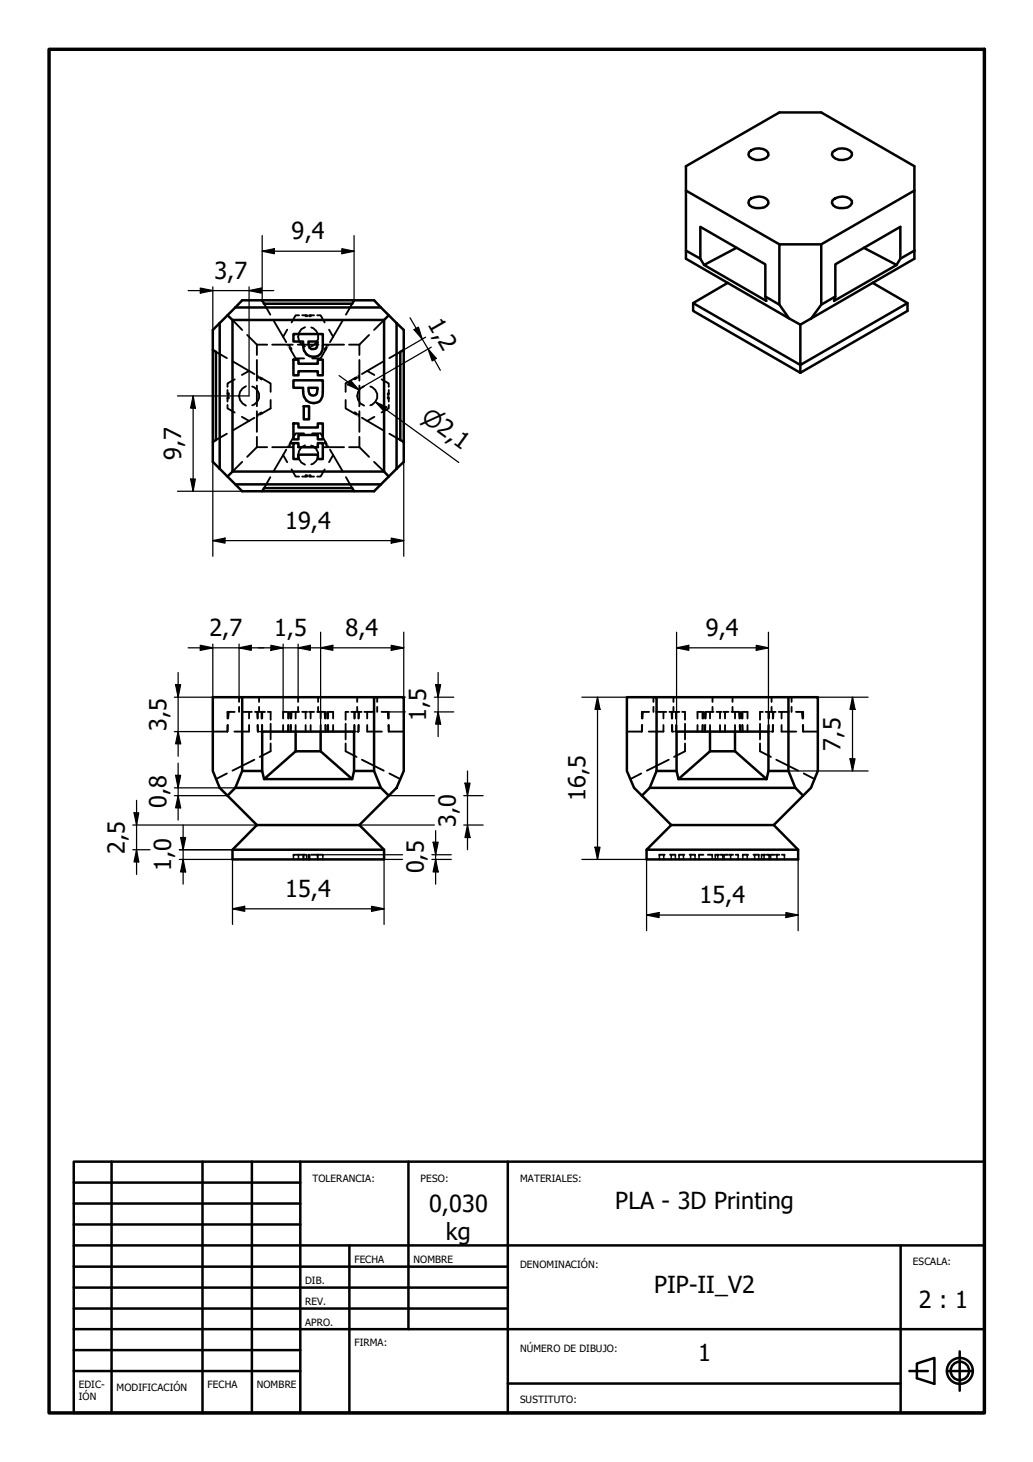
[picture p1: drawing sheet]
<svg xmlns="http://www.w3.org/2000/svg" width="210mm" height="297mm" viewBox="0 0 210 297" stroke-linecap="round" stroke-linejoin="round" font-family="sans-serif">
<!-- layer: Visible (ISO) -->
<g fill="none" stroke="#000" stroke-width=".51">
<path d="M139.4 38.7l19 10.9M152.2 30.9a2.68 2.68 0 0 1 3.9 .1v.5a2.73 2.73 0 0 1-3.8 .4l-.2-.5zM169.2 30.9a2.76 2.76 0 0 1 3.9 .1v.5a2.52 2.52 0 0 1-4.1-.1zM185.8 38.7l-18.9 10.9M139.4 50.9l2.9 1.7 .8 1.2M142.3 52.6v-6.5l13.2 7.6v6.5M147.9 57.5l-7.1 4.1v1.6l21.8 12.5M149.7 50.3l-6.6 3.5 12.6 7.3-.2-.9 2.9 1.7M152.2 40.7a2.68 2.68 0 0 1 3.9 .1v.5a2.18 2.18 0 0 1-2.5 1l-.8-.2-.5-.4-.2-.5zM169.2 40.7a2.76 2.76 0 0 1 3.9 .1 1.44 1.44 0 0 1-1.7 1.5 1.91 1.91 0 0 1-2.4-1.1zM175.5 50.3l6.7 3.5-12.7 7.3 .2-.9-2.8 1.7M177.3 57.5l7.1 4.1-21.8 12.6v-8.2"/>
<path d="M182.9 52.6v-6.5l-13.2 7.6v6.5M185.8 50.9l-2.9 1.7-.7 1.2M43.2 71.1v18.7M44.6 65.6l-1.4 1.4v4.1l.7 .4v17.9l-.7 .4v4l1.4 1.4M44.6 65.6v29.6M46.2 64.1l1 .9h30.8M47.2 65v30.8M47.8 62.5l1.4-1.5h4.1l.4 .7h17.9l.3-.7h4.1l4.6 4.6M47.8 62.5l-3.2 3.1M47.8 62.5h29.6M53.3 61h18.6M59.6 73.1h1v.8h4v-.8h1v3.1h-1v-.8h-4v.8h-1z"/>
<path d="M59.6 67.9h6v2.3a2.03 2.03 0 0 1-2 2.3 2.03 2.03 0 0 1-2-2.3v-.8h-2zM59.6 77.3h6v2.3a2.03 2.03 0 0 1-2 2.3 2.03 2.03 0 0 1-2-2.3v-.8h-2zM62.7 69.4h1.8v.8a.87 .87 0 0 1-.9 .7 .87 .87 0 0 1-.9-.7zM62.7 78.8h1.8v.2a1.06 1.06 0 0 1-.8 1.4l-.5-.1a1.55 1.55 0 0 1-.5-1.5zM78 65v30.8M79 64.1l-1 .9M80.6 65.6l1.4 1.4v4.1l-.7 .4v17.9l.7 .4v4l-1.4 1.4M80.6 65.6v29.6M82 71.1v18.7M140.8 61.6l21.8 12.6v1.5M160.3 64.7l-20.9-12.1v-18.8l19-11h8.5l18.9 11v18.8l-21 12.1M166.9 61.9v-12.3h-8.5v12.3l1.9 2.8 2.3 1.3 2.2-1.3"/>
<path d="M166.9 61.9l-2.1 2.8M184.4 61.6v1.6l-21.8 12.5M44.6 95.2l4.6 4.6h4.1l.4-.6h17.9l.3 .6h4.1l1.4-1.4M47.2 95.8l-1 1M47.2 95.8h30.8M47.8 98.4h29.6M53.3 99.8h18.6M59.6 86h1v.9h4v-.9h1v3.3h-1v-.9h-4v.9h-1zM59.6 90h1v.9h4v-.9h1v3.3h-1v-.9h-4v.9h-1zM61.7 82.5h1.1v2.7h-1.1zM78 95.8l1 1M80.6 95.2l-3.2 3.2"/>
<path d="M49.2 156.6v-14.9h-6v14.9l1.4 3.5 1.6 1.6 1.6-1.6M49.2 156.6h4.1l.4 1.7M49.2 156.6l-1.4 3.5M49.2 141.7h26.8M53.3 156.6v-8h18.6v8M53.7 158.3l6.4-5.7h5.1l6.4 5.7zM60.1 148.6v4M65.2 148.6v4M76 141.7h6v14.9l-1.4 3.5-1.6 1.6-1.6-1.6-1.4-3.5zM76 156.6h-4.1l-.3 1.7M133.4 156.6v-14.9h-6v14.9l1.4 3.5 1.6 1.6 1.6-1.6M133.4 156.6h4.1l.4 1.7h17.9"/>
<path d="M133.4 141.7h26.8M133.4 156.6l-1.4 3.5M137.5 156.6v-8h18.6v8M144.3 152.6h5.1l6.4 5.7M144.3 152.6l-6.4 5.7M144.3 148.6v4M149.4 148.6v4M160.2 141.7h6v14.9l-1.4 3.5-1.6 1.6-1.6-1.6M160.2 156.6h-4.1l-.3 1.7M160.2 156.6l1.4 3.5M160.2 141.7v14.9M46.2 161.7l6 5.9"/>
<path d="M47.2 172.6h30.8M47.8 160.1h29.6M52.2 167.6l-5 5v2h30.8v-2l-5-5M52.2 167.6h20.8M79 161.7l-6 5.9M130.4 161.7l6 5.9h20.8l6-5.9M132 160.1h29.6M136.4 167.6l-5 5h30.8M157.2 167.6l5 5v2h-30.8v-2"/>
</g>
<!-- layer: Oculto (ISO) -->
<g fill="none" stroke="#000" stroke-width=".38">
<path d="M43.9 71.5l2.2 1.3M46.2 79.2v1M46.2 79.9h.1M46.4 79.9h.1v.3M47.2 65l2 2M47.2 73.4l4.5 2.6M47.7 77.1l-1.5 .8v.7M50 78.5a2.09 2.09 0 0 0-1.4 1.9 2.09 2.09 0 0 0 1.4 2M50.2 68.1l2 1.9M50.6 75.4l-1.5 .8M51.2 78.5a1.98 1.98 0 0 1 1.5 1.9 1.98 1.98 0 0 1-1.5 1.9M52.2 70v2.1"/>
<path d="M52.2 73.1v4.2M52.2 78.3v4.2M52.2 70h2.1M52.3 76.5l.3 .3M52.4 76.4h-.1M52.8 76.6l2.2 1.3v1.7M52.8 76.9l.3 .1M53.3 76.9h-.1M53.7 61.7l1.2 2.2M55.3 70h4.2M55.6 65.1l2.6 4.4M58.4 67l-.9 1.4"/>
<path d="M58.6 70.2h-.1M58.7 70.1l.2 .2M58.8 70.6l1.3 2.2h1.7M59.1 71h.1M59.1 70.7l.1 .3M60.5 70h4.2M60.8 64.1h-.7l-.9 1.4M61.4 64.1h1M62 66.5a2.09 2.09 0 0 0-1.4 1.9 2.09 2.09 0 0 0 1.4 2M62.1 64.2h.3M62.1 64.1h.1M62.8 64.1h1"/>
<path d="M63.1 64.1h.1M63.1 64.2h-.3M63.2 66.5a1.98 1.98 0 0 1 1.5 1.9 1.98 1.98 0 0 1-1.5 1.9M64.5 64.1h.7l.8 1.4M65.7 70h4.2M66.1 71h.1M66.2 70.7l-.2 .3M66.4 70.6l-1.2 2.2h-1.8M66.5 70.1l-.2 .2M66.6 70.2h.1M66.9 67l.8 1.4M69.7 65.1l-2.6 4.4"/>
<path d="M70.9 70h2.1M71.6 61.7l-1.3 2.2M72 76.9h.1M72.4 76.9l-.3 .1M72.5 76.6l-2.3 1.3v1.7M72.8 76.4h.1M72.9 76.5l-.2 .3M73 70v2.1M73 73.1v4.2M73 78.3v4.2M74 78.5a2.09 2.09 0 0 0-1.4 1.9 2.09 2.09 0 0 0 1.4 2M74.6 75.4l1.5 .8"/>
<path d="M75 68.1l-2 1.9M75.2 78.5a1.98 1.98 0 0 1 1.5 1.9 1.98 1.98 0 0 1-1.5 1.9M77.5 77.1l1.5 .8v.7M78 73.4l-4.5 2.6M78 65l-2 2M78.9 79.9l-.1 .3M78.9 79.9h.1M79 79.2v1M81.3 71.5l-2.2 1.3M46.1 88.1l-2.2 1.3M46.2 82.3v.7l1.5 .8M46.2 80.6v1"/>
<path d="M46.2 80.9h.1M46.5 80.6v.3h-.1M49.1 84.7l1.5 .8M49.2 93.8l-2 2M51.7 84.9l-4.5 2.6M52.2 83.6v4.1M52.2 88.8v2.1M52.3 84.4l.1 .1M52.6 84.1l-.3 .3M53.1 83.9h-.3M53.2 83.9l.1 .1M54.3 90.9h-2.1l-2 1.9"/>
<path d="M54.9 97l-1.2 2.2M55 81.3v1.7l-2.2 1.3M55.3 90.9h4.2M57.5 92.4l.9 1.5M58.2 91.4l-2.6 4.4M58.5 90.7h.1M58.9 90.5l-.2 .2M59.1 89.8h.1M59.2 89.9l-.1 .3M59.2 95.4l.9 1.4h.7M60.5 90.9h4.2M61.4 96.8h.7"/>
<path d="M61.8 88.1h-1.7l-1.3 2.2M62 90.5a2.09 2.09 0 0 0-1.4 1.9 2.09 2.09 0 0 0 1.4 2M62.1 96.8h.3M62.4 96.6h-.3v.1M62.8 96.6h.3v.1M63.1 96.8h-.3M63.1 96.8h.7M63.2 90.5a1.98 1.98 0 0 1 1.5 1.9 1.98 1.98 0 0 1-1.5 1.9M63.4 88.1h1.8l1.2 2.2M65.7 90.9h4.2M66 95.4l-.8 1.4h-.7M66 89.9l.2 .3"/>
<path d="M66.2 89.8h-.1M66.3 90.5l.2 .2M66.7 90.7h-.1M67.1 91.4l2.6 4.4M67.7 92.4l-.8 1.5M70.2 81.3v1.7l2.3 1.3M70.3 97l1.3 2.2M70.9 90.9h2.1M72 83.9v.1M72.1 83.9h.3M72.7 84.1l.2 .3M72.9 84.4l-.1 .1"/>
<path d="M73 83.6v4.1M73 88.8v2.1M73 90.9l2 1.9M73.5 84.9l4.5 2.6M76 93.8l2 2M76.1 84.7l-1.5 .8M78.8 80.6l.1 .3M78.9 80.9h.1M79 82.3v.7l-1.5 .8M79 80.6v1M79.1 88.1l2.2 1.3M43.2 148.6h3"/>
<path d="M46.1 157.1l-2.2 1.2M46.2 147.3v1.3l.1-1.3M46.5 144.6l-.1 1.4M47.7 144.6h-1.5v1.4M48.6 141.7v.9M48.6 143.6v1M49.1 144.6h2.1M50.6 147.3v1.3h-3M50.6 144.6v1.4M51.7 154.4l-4.5 2.2M52.3 144.6v1.4M52.3 147.3l.1 1.3h.2"/>
<path d="M52.4 144.6v1.4M52.4 147.3v1.3M52.6 143.6v1h-.8M52.6 141.7v.9M52.9 144.6h.2v1.4M53.2 147.3l.1 1.3h-.3M53.2 144.6h.6M53.3 144.6v1.4M53.3 147.3v1.3M54.4 144.6h.6v1.6M55 147.1v3.1M55 151.1v1.5l-2.2 1.2"/>
<path d="M57.5 147.3v1.3M58.4 144.6h-.9v1.4M58.5 144.6v1.4M58.5 147.3v1.3l.1-1.3M58.7 144.6v1.4M59.1 144.6v1.4M59.1 147.3v1.3v-1.3M60.1 144.6v1.4M60.1 147.3v1.3M60.6 141.7v.9M60.6 143.6v1M60.8 144.6h-1.6v1.4"/>
<path d="M61.4 144.6h1M62.1 144.6v1.4M62.1 147.3v1.3M62.8 144.6h1M63.1 144.6v1.4M63.1 147.3v1.3M64.5 144.6h1.5v1.4M64.6 141.7v.9M64.6 143.6v1M65.2 144.6v1.4M65.2 147.3v1.3M66.1 147.3l.1 1.3v-1.3"/>
<path d="M66.2 144.6v1.4M66.5 144.6v1.4M66.6 147.3l.1 1.3v-1.3M66.7 144.6v1.4M66.9 144.6h.8v1.4M67.7 147.3v1.3M70.2 151.1v1.5l2.3 1.2M70.2 147.1v3.1M70.8 144.6h-.6v1.6M71.4 144.6h.6v1.4M72 147.3v1.3h.3M72.3 144.6h-.2v1.4"/>
<path d="M72.6 148.6h.2M72.6 143.6v1h.9M72.6 141.7v.9M72.8 144.6v1.4M72.8 147.3v1.3M72.9 147.3l-.1 1.3M73 144.6l-.1 1.4M73.5 154.4l4.5 2.2M74 144.6h2.1M74.6 144.6v1.4M74.6 147.3v1.3h3M76.6 141.7v.9"/>
<path d="M76.6 143.6v1M77.5 144.6h1.5v1.4M78.8 144.6l.1 1.4M78.9 147.3l.1 1.3v-1.3M79.1 148.6h2.9M79.1 157.1l2.2 1.2M127.4 148.6h3M130.3 157.1l-2.2 1.2M130.4 147.3v1.3l.1-1.3M130.6 144.6v1.4M131.9 144.6h-1.5v1.4M132.8 141.7v.9"/>
<path d="M132.8 143.6v1M133.3 144.6h2.1M134.8 147.3v1.3h-3M134.8 144.6v1.4M135.9 154.4l-4.5 2.2M136.5 144.6v1.4M136.5 147.3l.1 1.3h.2M136.6 144.6v1.4M136.6 147.3v1.3M136.8 143.6v1h-.8M136.8 141.7v.9M137.1 144.6h.3v1.4"/>
<path d="M137.2 148.6h.2v-1.3v1.3M138 144.6h-.6v1.4M138.6 144.6h.6v1.6M139.2 147.1v3.1M139.2 151.1v1.5l-2.2 1.2M141.7 147.3v1.3M142.6 144.6h-.9v1.4M142.7 144.6v1.4M142.7 147.3v1.3l.1-1.3M142.9 144.6v1.4M143.3 144.6v1.4M143.3 147.3v1.3v-1.3"/>
<path d="M144.3 144.6v1.4M144.3 147.3v1.3M144.8 141.7v.9M144.8 143.6v1M145 144.6h-1.6v1.4M145.6 144.6h1M146.3 144.6v1.4M146.3 147.3v1.3M147 144.6h1M147.3 144.6v1.4M147.3 147.3v1.3M148.7 144.6h1.5v1.4"/>
<path d="M148.8 141.7v.9M148.8 143.6v1M149.4 144.6v1.4M149.4 147.3v1.3M150.3 147.3l.1 1.3v-1.3M150.4 144.6v1.4M150.7 144.6v1.4M150.8 147.3l.1 1.3v-1.3M150.9 144.6v1.4M151.1 144.6h.8v1.4M151.9 147.3v1.3M154.4 147.1v3.1"/>
<path d="M154.4 151.1v1.5l2.3 1.2M155 144.6h-.6v1.6M155.6 144.6h.6M156.1 148.6h.4M156.1 144.6v1.4M156.1 147.3v1.3M156.2 147.3l-.1 1.3M156.5 144.6h-.2v1.4M156.8 148.6h.2M156.8 143.6v1h.8M156.8 141.7v.9M157 144.6v1.4"/>
<path d="M157 147.3v1.3M157.1 147.3l-.1 1.3M157.2 144.6l-.1 1.4M157.7 154.4l4.5 2.2M158.2 144.6h2.1M158.8 147.3v1.3h3M158.8 144.6v1.4M160.8 141.7v.9M160.8 143.6v1M161.7 144.6h1.5v1.4M162.9 144.6l.2 1.4M163.1 147.3l.1 1.3v-1.3"/>
<path d="M163.3 148.6h2.9M163.3 157.1l2.2 1.2M59.6 174.3v.3M60.6 173.7v.3M60.6 174.3v.3M61.6 173.7v.3M61.6 174.3v.3M61.7 173.7v.3M61.7 174.3v.3M62 173.7h-2.4v.3M62.3 173.7v.3M62.3 174.3v.3"/>
<path d="M62.7 173.7v.3M62.7 174.3v.3M62.8 173.7v.3M62.8 174.3v.3M62.9 173.7v.3M62.9 174.3v.3M63.2 173.7h2.4v.3M64.5 173.7v.3M64.5 174.3v.3M64.6 173.7v.3M64.6 174.3v.3M65.6 174.3v.3"/>
<path d="M134 174.3v.3M134.9 173.7v.3M134.9 174.3v.3M135.1 173.7h-1.1v.3M136.1 173.7h1.1v.3M136.4 173.7v.3M136.4 174.3v.3M137.2 174.3v.3M138 174.3v.3M138.9 173.7v.3M138.9 174.3v.3M139.1 173.7h-1.1v.3"/>
<path d="M140.1 173.7h1.1v.3M140.3 173.7v.3M140.3 174.3v.3M141.2 174.3v.3M142 174.3v.3M142.9 173.7h-.9v.3M143.8 173.7h.9v.3M144.7 174.3v.3M145.4 174.3v.3M145.5 173.7h-.1v.3M145.7 173.7h.2M145.9 174.3v.3"/>
<path d="M146.1 173.7h-.2v.3M146.4 173.7h.5M146.9 173.7v.3M146.9 174.3v.3M147.1 173.7v.3M147.1 174.3v.3M147.3 173.7h.7M148.2 173.7h.3M148.5 174.3v.3M149 173.7h-.5v.3M149.5 173.7h.5v.3M150 174.3v.3"/>
<path d="M150.9 174.3v.3M151.8 173.7v.3M151.8 174.3v.3M152 173.7h-1.1v.3M153.1 173.7h1.1v.3M153.4 173.7v.3M153.4 174.3v.3M154.2 174.3v.3M154.7 174.3v.3M154.9 173.7h-.2v.3M155.1 173.7h.2M155.3 174.3v.3"/>
<path d="M155.5 173.7h-.2v.3M155.8 173.7h.5M156.3 173.7v.3M156.3 174.3v.3M156.6 173.7v.3M156.6 174.3v.3M156.7 173.7h.7M157.6 173.7h.3M157.9 174.3v.3M158.4 173.7h-.5v.3M158.9 173.7h.5v.3M159.4 174.3v.3"/>
</g>
<g fill="#000">
<circle cx="53.1" cy="144.6" r=".19"/>
<circle cx="72" cy="144.6" r=".19"/>
<circle cx="72.1" cy="144.6" r=".19"/>
<circle cx="137.4" cy="144.6" r=".19"/>
<circle cx="156.3" cy="144.6" r=".19"/>
</g>
<!-- layer: Borde (ISO) -->
<path d="M10 10h190v277.1h-190z" fill="none" stroke="#000" stroke-width=".7"/>
<g fill="none" stroke="#000" stroke-width=".51">
<path d="M15 236h185v51.1h-185zM22.7 236v51.1M41.1 236v51.1M51.2 236v51.1M61 236v51.1M83 236v34.1M103.2 236v51.1M15 257.4h88.2M15 248.8h46M15 244.5h46M15 240.3h46M15 253h185"/>
<path d="M71 253v34.1M183 253v34.1M15 278.6h46M15 265.9h88.2M15 261.6h88.2M15 274.3h46M15 270.1h185M184.8 278.6h3.7M186.3 277l3.6-1.1v5.3l-3.6-1.2zM192.4 278.6h5.3M195 274.6v8M103.2 281.1h79.8"/>
<circle cx="195" cy="278.5" r="2.64"/>
<circle cx="195" cy="278.5" r="1.87"/>
</g>
<!-- layer: Cota (ISO) -->
<g fill="none" stroke="#000" stroke-width=".25">
<path d="M38.2 59h17.4M40.7 58.5l2.5 .5-2.5 .5zM43.2 58.3v8.7M50.6 59l2.5-.5v1zM50.6 58.3v22.1h-14.5M53.3 51l2.5-.5v1zM53.3 51h18.6M53.3 47.9v13.1M69.5 50.5l2.4 .5-2.4 .5zM71.9 47.9v13.1M68.9 76.3l4.1 2.9M71.2 77.3l1.8 1.9-2.4-1z"/>
<path d="M83.3 64.6l6.2 10.6M84.1 67l.9-.5 .8 2.4zM86.5 68.5l-5.2 3M87 70.9l1.6 1.9-.8 .5zM87.6 70.5l-14 8.2M36.1 99.8h13.1M38.7 97.3h1l-.5 2.5zM39.2 80.4l.5 2.5h-1zM39.2 80.4v19.4M43.2 93.8v19.2M76.3 81.6l2.3 1.1-.6 .8zM78.3 83.1l-2-1.5 16.9 12.4"/>
<path d="M82 93.8v19.2M43.2 109.8l2.5-.5v1zM43.2 109.8h38.8M79.5 109.3l2.5 .5-2.5 .5zM35.7 139.1h1l-.5 2.6zM36.2 136.6v17.1M38.2 131.6h43.8M40.7 131.1l2.5 .5-2.5 .5zM43.2 130.9v10.8h-7.8M48.6 131.6l2.5-.5v1zM48.6 130.9v10.8M55.1 131.1l2.4 .5-2.4 .5z"/>
<path d="M57.5 130.9v13.7M60.6 131.6l2.5-.5v1zM60.6 130.9v10.8M65.2 131.6l2.4-.5v1zM65.2 128.4v20.2M79.5 131.1l2.5 .5-2.5 .5zM82 128.4v13.3h.4M88.5 139.1h1l-.5 2.6zM89 136.6v13.1M137.5 131.6l2.5-.5v1zM137.5 131.6h18.6M137.5 128.4v20.2"/>
<path d="M153.7 131.1l2.4 .5-2.4 .5zM156.1 128.4v20.2M35.4 148.6h7.8M35.7 157.5h1l-.5 2.6zM36.2 148.6l.5 2.5h-1zM36.2 155.1v11.5M79 144.6h3.4M88.3 141.7h3.9M88.3 144.6h3.9M89 144.6l.5 2.5h-1zM94.5 159.1h1l-.5 2.6zM95 156.6v16"/>
<path d="M118.2 141.7h9.2M121.4 141.7l.5 2.4h-1zM121.4 141.7v32.9M160.2 156.6h16.2M166.2 141.7h10.2M172.7 154.2h1l-.5 2.4zM173.2 141.7l.5 2.4h-1zM173.2 141.7v14.9M27 172.6h3.5M27 167.6h25.2M27.2 165.1h1l-.5 2.5zM27.7 172.6l.5 2.5h-1z"/>
<path d="M27.7 162.6v15.1M35.4 161.7h10.8M35.4 160.1h12.4M36.2 161.7l.5 2.4h-1zM36.4 174.6h10.8v13.2M36.4 172.6h10.8M36.7 170.2h1l-.5 2.4zM37.2 174.6l.5 2.6h-1zM37.2 167.6v12M64.5 174.6h17.3M65.6 173.7h16.2M73 167.6h15.3"/>
<path d="M78 174.6v13.2M79 161.7h9.3M87.8 173.7h3.9M87.8 174.6h3.9M88 171.1h1l-.5 2.6zM88.5 174.6l.5 2.6h-1zM88.5 168.8v10.8M94.2 167.6h4M94.2 161.7h4M95 167.6l.5 2.6h-1zM118.2 174.6h13.2v14.5M120.9 172.1h1l-.5 2.5z"/>
<path d="M162.2 174.6v14.5M47.2 184.6l2.5-.5v1.1zM47.2 184.6h30.8M75.5 184.1l2.5 .5-2.5 .6zM131.4 185.9l2.5-.5v1zM131.4 185.9h30.8M159.7 185.4l2.5 .5-2.5 .5z"/>
</g>
<g fill="#000">
<path d="M40.7 58.5l2.5 .5-2.5 .5zM50.6 59l2.5-.5v1zM53.3 51l2.5-.5v1zM69.5 50.5l2.4 .5-2.4 .5zM71.2 77.3l1.8 1.9-2.4-1zM84.1 67l.9-.5 .8 2.4zM87 70.9l1.6 1.9-.8 .5zM38.7 97.3h1l-.5 2.5zM39.2 80.4l.5 2.5h-1zM76.3 81.6l2.3 1.1-.6 .8zM43.2 109.8l2.5-.5v1zM79.5 109.3l2.5 .5-2.5 .5z"/>
<path d="M35.7 139.1h1l-.5 2.6zM40.7 131.1l2.5 .5-2.5 .5zM48.6 131.6l2.5-.5v1zM55.1 131.1l2.4 .5-2.4 .5zM60.6 131.6l2.5-.5v1zM65.2 131.6l2.4-.5v1zM79.5 131.1l2.5 .5-2.5 .5zM88.5 139.1h1l-.5 2.6zM137.5 131.6l2.5-.5v1zM153.7 131.1l2.4 .5-2.4 .5zM35.7 157.5h1l-.5 2.6zM36.2 148.6l.5 2.5h-1z"/>
<path d="M89 144.6l.5 2.5h-1zM94.5 159.1h1l-.5 2.6zM121.4 141.7l.5 2.4h-1zM172.7 154.2h1l-.5 2.4zM173.2 141.7l.5 2.4h-1zM27.2 165.1h1l-.5 2.5zM27.7 172.6l.5 2.5h-1zM36.7 170.2h1l-.5 2.4zM36.2 161.7l.5 2.4h-1zM37.2 174.6l.5 2.6h-1zM88 171.1h1l-.5 2.6zM88.5 174.6l.5 2.6h-1z"/>
<path d="M95 167.6l.5 2.6h-1zM120.9 172.1h1l-.5 2.5zM47.2 184.6l2.5-.5v1.1zM75.5 184.1l2.5 .5-2.5 .6zM131.4 185.9l2.5-.5v1zM159.7 185.4l2.5 .5-2.5 .5z"/>
</g>
<g font-size="4.8">
<text x="59.2" y="48.6">9,4</text>
<text x="43.6" y="56.7">3,7</text>
<text x="86.8" y="65.8" transform="rotate(60 86.8 65.8)">1,2</text>
<text x="36.8" y="93.5" transform="rotate(-90 36.8 93.5)">9,7</text>
<text x="58" y="107.4">19,4</text>
<text x="42.5" y="129.3">2,7</text>
<text x="55.7" y="129.3">1,5</text>
<text x="70.2" y="129.3">8,4</text>
<text x="143.4" y="129.3">9,4</text>
<text x="33.8" y="148.5" transform="rotate(-90 33.8 148.5)">3,5</text>
<text x="86.6" y="146.5" transform="rotate(-90 86.6 146.5)">1,5</text>
<text x="170.8" y="152.5" transform="rotate(-90 170.8 152.5)">7,5</text>
<text x="33.8" y="164.2" transform="rotate(-90 33.8 164.2)">0,8</text>
<text x="119" y="162.8" transform="rotate(-90 119 162.8)">16,5</text>
<text x="25.3" y="173.5" transform="rotate(-90 25.3 173.5)">2,5</text>
<text x="92.6" y="168" transform="rotate(-90 92.6 168)">3,0</text>
<text x="34.8" y="177" transform="rotate(-90 34.8 177)">1,0</text>
<text x="86.1" y="177.5" transform="rotate(-90 86.1 177.5)">0,5</text>
<text x="58" y="182.2">15,4</text>
<text x="142.1" y="183.5">15,4</text>
<text x="125" y="245.6">PLA - 3D Printing</text>
<text x="87.2" y="246.2">0,030</text>
<text x="90.6" y="252">kg</text>
<text x="132.9" y="262.6">PIP-II_V2</text>
<text x="186.7" y="265.7">2 : 1</text>
<text x="141.9" y="276.5">1</text>
</g>
<text font-size="4.6" x="85.4" y="85.3" transform="rotate(36 85.4 85.3)">⌀2,1</text>
<g font-size="2">
<text x="63.5" y="240.1">TOLERANCIA:</text>
<text x="85.5" y="240.1">PESO:</text>
<text x="105.7" y="240.1">MATERIALES:</text>
<text x="72" y="256.6">FECHA</text>
<text x="84" y="256.6">NOMBRE</text>
<text x="105.7" y="257.6">DENOMINACIÓN:</text>
<text x="185.5" y="257">ESCALA:</text>
<text x="62" y="260.8">DIB.</text>
<text x="62" y="265.1">REV.</text>
<text x="62" y="269.4">APRO.</text>
<text x="72" y="273.5">FIRMA:</text>
<text x="105.7" y="274.6">NÚMERO DE DIBUJO:</text>
<text x="16" y="282.1">EDIC-</text>
<text x="16" y="284.5">IÓN</text>
<text x="23.7" y="282.6">MODIFICACIÓN</text>
<text x="42.2" y="282.1">FECHA</text>
<text x="52.2" y="282.1">NOMBRE</text>
<text x="105.7" y="285.1">SUSTITUTO:</text>
</g>
</svg>
